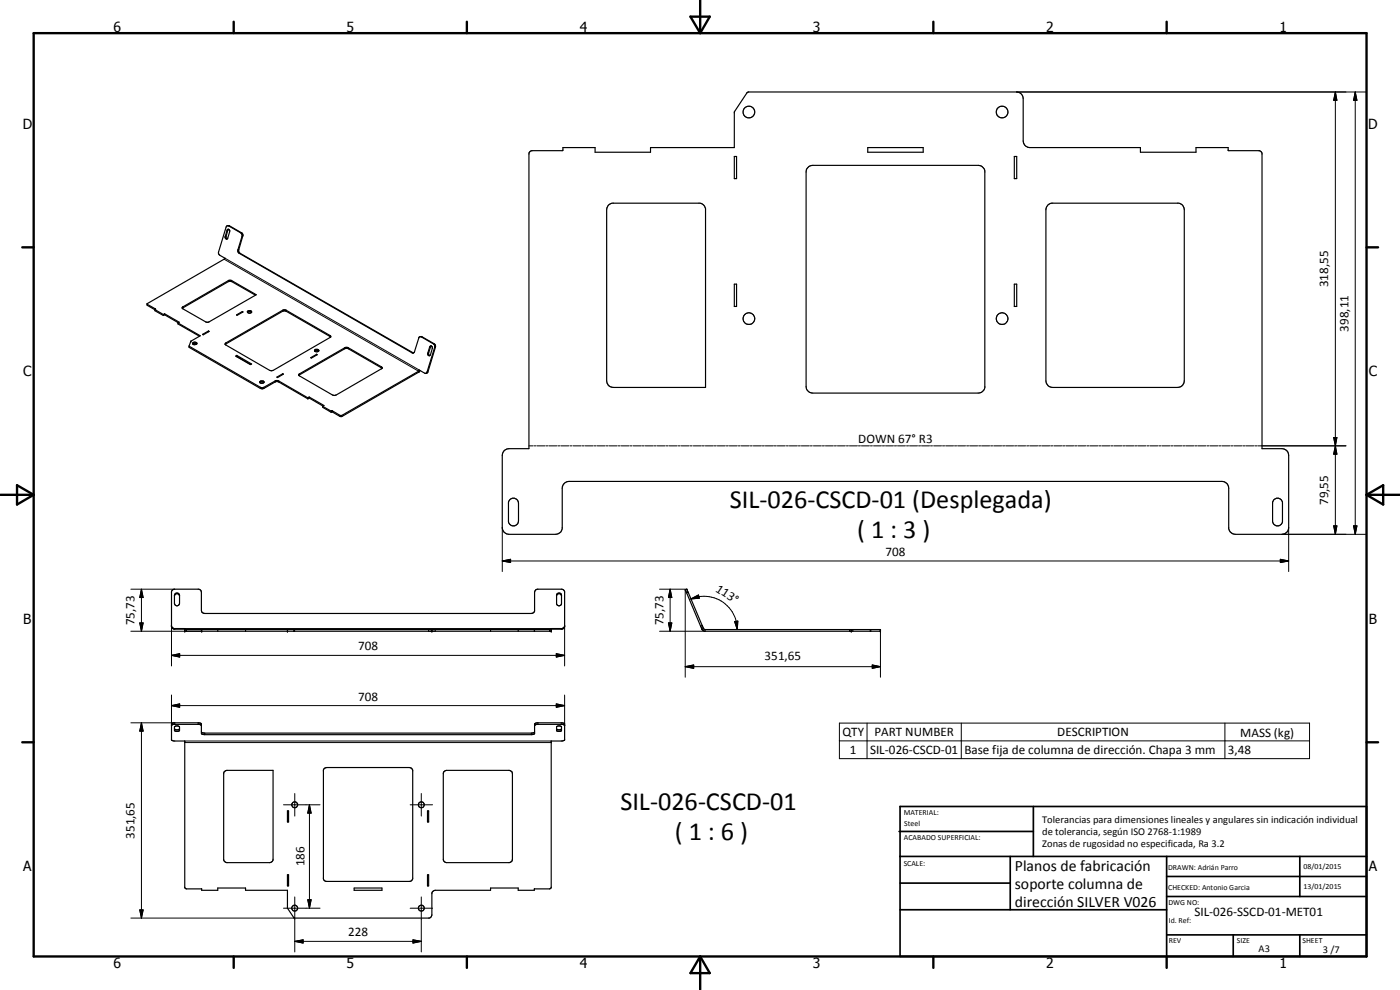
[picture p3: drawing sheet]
<svg xmlns="http://www.w3.org/2000/svg" width="420mm" height="297mm" viewBox="0 0 420 297" stroke-linecap="round" stroke-linejoin="round" font-family="sans-serif">
<g fill="none" stroke="#000" stroke-width=".35">
<path d="M159 45.6l.5-.4h9.2l.2-.2v-.7h9.7v1.4h16.6v-1.4h25.2v-10.7l3.8-5.8 .4-.2h80.5a2 2 0 0 1 2 2v13a1.97 1.97 0 0 0 2 1.7h33.2v1.4h16.6v-1.4h9.7v.8l.2 .1h9.2l.5 .4 .2 .4v88.6h6.1a2 2 0 0 1 1.9 2.1v21.6a2 2 0 0 1-1.9 2h-14.1l-.6-.1-.9-.6-.4-.9v-12.2a2 2 0 0 0-2.1-2.1h-195.9a2.09 2.09 0 0 0-2.1 2.1v12.2a2.09 2.09 0 0 1-2 1.6h-14a2.09 2.09 0 0 1-2-2l.1-22a1.98 1.98 0 0 1 1.9-1.7h6v-88.4zM220.4 46.9h.7v6.7h-.7zM242.4 50.3l.5-.4 1-.3h49.7a2.07 2.07 0 0 1 2 1.7v65a2.07 2.07 0 0 1-2 1.6h-49.7a2 2 0 0 1-2-1.9v-64.4l.1-.7zM260.4 44.3h16.7v1.4h-16.7zM304.4 46.9h.7v6.7h-.7zM68.2 69a.48 .48 0 0 1 .7-.1 .48 .48 0 0 1 0 .7l-.5 1.8a.45 .45 0 0 1-.7 .2 .45 .45 0 0 1-.1-.6zM68.3 67.7h.5l4 2.4 .1 .6-1.3 4.4 .4 .8 52.1 30M68.6 68.8l-.8 2.3 .3 .6M182.8 61.4l.9-.4h26.4l1.2 .6 .4 1v53.6h-27.6a2 2 0 0 1-2-1.9v-51.4l.1-.6zM314.6 61.4l.9-.4h38.3l1.2 .6 .4 1.3v51.4a2 2 0 0 1-2 1.9h-37.5a2 2 0 0 1-2-1.9v-51.4l.1-.6zM44.1 91.2l2.6 1.5M44.1 91.2l.2 .5 2.2 1.2"/>
<path d="M44.1 91.2l23.3-13.5 .1-.2-1.8-1.2-.1-.6 2.2-7.5 .3-.5h.3l4.1 2.4 .2 .6-1.3 4.4 .3 .8 52 30 .7-.2 1.3-4.4 .4-.3M46.5 92.9v.3l2.5 1.5M46.5 92.9l2.5 1.5M46.7 92.7v.1M46.7 92.8l-.2 .1M49 94.4v.3M49.4 94.1l-.4 .3M49.4 94.1l4.4 2.6-.4 .2M49.4 94.4l4.1 2.5M49.4 94.4l-.4 .3M49.4 94.1v.3M53.4 96.9l6.7 3.9-2.8 1.6-.5 1.5 21.5 12.4h.8l3.6-2.1h.6l9.1 5.2"/>
<path d="M53.4 96.9v.3l6.4 3.7M54.8 92.1l13.9-8h.7l7.5 4.3-14.5 8.3-.7-.1-6.8-3.9-.2-.2zM62.6 99.3v.3M71 94.5l1.7-1 .2 .1-1.7 1zM72.7 93.5v.2M74.3 93.7l-.1-.1a.68 .68 0 0 1 .7-.4 .68 .68 0 0 1 .6 .5M74.3 93.7l.6 .3 .6-.3M74.3 93.7l.4-.2 .8 .2M76.7 88.6l-7.7-4.2-14.3 8.1M220.4 85.3h.7v6.6h-.7zM304.4 85.3h.7v6.6h-.7zM56.8 103.8v.5l21.3 12.2h1.1l3.4-1.9 .7-.1 9.1 5.2"/>
<path d="M57.9 102.9a.72 .72 0 0 1 1.2 .3 .64 .64 0 0 1-.8 .3 .64 .64 0 0 1-.4-.6zM57.9 103.2l.3-.2 .8 .2M60.8 100.3l1.8-1 .2 .1-1.8 1.1zM67.6 103l17.6-10h.6l13.5 7.9-.1 .3-17.7 10.1-.6-.2-13.1-7.6zM70.7 106.8l.4-.2 4.4 2.6-.4 .2zM71.1 106.9l-.1 .1M71.1 106.9l4.2 2.4M71.1 106.6v.3M78 114.8l.6-.2 .6 .2M79.2 114.8l-.2-.5h-.7l-.4 .3 .1 .2M79.2 114.8l-.6 .2-.6-.2M83.1 113.2l1.8-1.1 .1 .2-1.7 1z"/>
<path d="M84.9 112.1v.3M92.4 119.4v.3M92.8 119.1l-.4 .3M92.8 119.1l4.4 2.6-.4 .2M92.8 119.4l4.1 2.4M92.8 119.4l-.4 .3M92.8 119.1v.3M93.2 107.3l1.8-1 .2 .1-1.7 1zM94.4 105.3l.4-.2 .8 .2M94.6 104.9l.7-.1a.37 .37 0 0 1 .4 .4 .37 .37 0 0 1-.5 .3l-.7-.1-.1-.3zM95 106.3v.2M99.2 101.1l-13.3-7.7-.7-.1-17.6 10"/>
<path d="M114.6 110.5l-10-5.9-.8-.1-14.1 8.1M114.7 110.5l-.2-.4-9.9-5.7-.8-.2-13.9 8-.2 .4M114.7 110.5l-13.8 8-.6 .2-10.6-6.1M126.1 111.2l-.3 .4-23.2 13.4h-.5l-2.4-1.4-.3 .1M126.1 101l4 2.2 .4 .6-2.3 7.8-.3 .4-2.1-1-.2 .4-23 13.2h-.5l-2.4-1.4-.3 .2M126.1 101h.5l3.7 2.2 .4 .6-2.3 7.8-.7 .5M129.1 103.9h.5l.1 .7-.5 1.8-.4 .3-.5-.6zM129.4 103.8l-.8 2.3 .3 .6M96.8 121.9v.3l2.6 1.5M96.8 121.9l2.6 1.5M99.4 123.4v.3M153 149.9a1.54 1.54 0 0 1 1.7-.3 1.54 1.54 0 0 1 .9 1.4v5.3a1.52 1.52 0 0 1-1.4 1.5 1.52 1.52 0 0 1-1.6-1.2v-5.9z"/>
<path d="M382.3 149.9a1.53 1.53 0 0 1 2.6 .8v5.9a1.51 1.51 0 0 1-1.5 1.2 1.51 1.51 0 0 1-1.5-1.2v-5.9zM52.4 178.6a.77 .77 0 0 1 .7-.7 .77 .77 0 0 1 .8 .7M52.4 178.6v2.5a.76 .76 0 0 0 .7 .7 .76 .76 0 0 0 .8-.7v-2.5M52.4 178.6a.76 .76 0 0 1 .7-.5 .76 .76 0 0 1 .7 .5M52.4 178.6v.2M53.8 178.6l.1 .2M167 178.6a.77 .77 0 0 1 .9-.5 .77 .77 0 0 1 .6 .7M167.1 178.3a.77 .77 0 0 1 .8-.4 .77 .77 0 0 1 .6 .7v2.5a.76 .76 0 0 1-.7 .7 .76 .76 0 0 1-.8-.6zM51.5 187.9l.7 .7h3.2v.8h110v-.8h3.3l.7-.7M55.4 188.9h110M55.4 188.8h-3.2l-.7-.7v-10.6l.7-.7h7.5l.4 .2 .3 .7v5.4l.3 .6 .8 .4h98l.4-.1 .5-.7v-5.6l.4-.7 .4-.2h7.5l.7 .7v10.6l-.7 .7h-3.3M60.5 188.9v.5"/>
<path d="M65.4 188.9v.5M73.7 188.9v.5M86.3 188.9v.5M129.6 188.9v.5M147.2 188.9v.5M155.5 188.9v.5M160.3 188.9v.5M211.1 188.6l-4.9-11.8-.6 .2 5.1 11.8M211.1 188.6h.1M211.1 188.6l.3 .3h52.8v.5h-52.6l-.7-.3-.2-.3M211.1 188.6l-.4 .2M255.5 188.9v.5"/>
<path d="M255.9 188.9v.5M51.5 217.6l.5-.3h7.9l.5 .4M51.6 217.1l.6-.2 8 .1 .2 .3 .1 2.8 1 .3h98l.9-.3v-2.8l.3-.3h8.5l.2 .2v4.8l-.7 .3h-3.3v44l-.5 .4h-4.5l-.1 .4h-4.8v-.7h-8.3v.7l-16.8 .1-.8 .7v6.6l-.2 .6-.5 .4h-40.6l-2-3v-5.4h-12.6v-.7h-8.3v.7h-4.9v-.4h-4.7l-.4-.4v-44h-3.2l-.7-.3zM52.4 218.1a1.07 1.07 0 0 1 1.5 0v1.1l-.6 .3-.9-.3zM52.4 218.7a1.07 1.07 0 0 0 1.5 0M60.4 219.6l.8 .4h98.5l.7-.3M167 218.1a1.08 1.08 0 0 1 1.5 0v1.1a1.04 1.04 0 0 1-1.5 0zM168.5 218.7a1.01 1.01 0 0 1-1.5 0M169.4 217.6l-.5-.3h-7.9l-.6 .4M67.3 231.5l.8-.4h13.8v26.9l-.5 .7-13.3 .1-.9-.6-.1-26.3zM97.2 230.7l.8-.4h24.9l.7 .4 .3 .4v32.6l-.4 .5-.4 .3h-25.3l-.6-.4-.1-.4v-32.6zM133.3 231.5l.7-.4h18.8l.9 .6 .1 26.1-.4 .8-.6 .2h-18.8l-.7-.4-.3-.4v-26.1z"/>
<path d="M86.3 243.3h.3v3.3h-.3zM128.3 243.3h.3v3.3h-.3zM86.3 262.5h.3v3.3h-.3zM106.3 266.4h8.3v.7h-8.3zM128.3 262.5h.3v3.3h-.3z"/>
<circle cx="224.8" cy="33.6" r="1.75"/>
<circle cx="300.8" cy="33.6" r="1.75"/>
<circle cx="224.7" cy="95.6" r="1.74"/>
<circle cx="300.7" cy="95.6" r="1.76"/>
<circle cx="88.4" cy="241.5" r=".89"/>
<circle cx="126.4" cy="241.5" r=".89"/>
<circle cx="88.4" cy="272.5" r=".88"/>
<circle cx="126.4" cy="272.5" r=".88"/>
</g>
<g fill="#000">
<circle cx="46.7" cy="92.8" r=".18"/>
<circle cx="57.3" cy="102.4" r=".18"/>
<circle cx="55.4" cy="188.9" r=".18"/>
<circle cx="55.4" cy="189.4" r=".18"/>
<circle cx="60.5" cy="188.9" r=".18"/>
<circle cx="60.5" cy="189.4" r=".18"/>
<circle cx="86.3" cy="188.9" r=".18"/>
<circle cx="86.3" cy="189.4" r=".18"/>
<circle cx="129.6" cy="188.9" r=".18"/>
<circle cx="129.6" cy="189.4" r=".18"/>
<circle cx="165.4" cy="188.9" r=".18"/>
<circle cx="165.4" cy="189.4" r=".18"/>
<circle cx="255.5" cy="189.4" r=".18"/>
<circle cx="255.5" cy="188.9" r=".18"/>
<circle cx="264.2" cy="188.9" r=".18"/>
<circle cx="264.2" cy="189.4" r=".18"/>
</g>
<g fill="none" stroke="#000" stroke-width=".3">
<path d="M305.1 27.6h104.8M400.8 27.6l.4 2.5h-.9zM400.8 27.6v132.7M406.7 27.6l.5 2.5h-1zM406.7 27.6v132.7M67.3 77.8l58.3 33.6v.3M67.5 77.5l58.3 33.5M67.8 70.9l-.2 .1M68.4 69.1h-.3M68.8 67.7l-.2 .1M71.4 74.9h.3M71.7 75.9h.3"/>
<path d="M72.3 69.9h.2M72.8 70.9h-.2M44.3 91.4v.3M46.7 92.7v.1M54.9 92.1v.3M68.5 84.2v.3M69.5 84.2v.3M84.8 93.1v.3M85.9 93.1v.3M56.8 103.9v.4M67.8 102.9v.3M78.1 116.2v.3"/>
<path d="M79.2 116.2v.3M82.6 114.3v.3M83.6 114.3v.3M89.9 112.2v.3M99 100.7v.3M103.5 104.4v.2M104.6 104.4v.2M114.5 110.1v.3M123.9 105.8l-.2 .1M126.4 101h.2M128.2 111.6h.2M128.6 105.9l-.2 .1"/>
<path d="M128.9 104.1h.3M130.3 103.2h-.2M130.5 104.2h.2M99.6 123.2v.4M99.7 123.2v.4M102.1 124.6v.4M102.6 124.6v.4M158.7 133.8h1.3M160.3 133.8h.6M161.2 133.8h2.4M163.9 133.8h.6M164.7 133.8h2.5"/>
<path d="M167.5 133.8h.6M168.3 133.8h2.5M171.1 133.8h.6M172 133.8h2.4M174.7 133.8h.6M175.6 133.8h2.4M178.3 133.8h.6M179.2 133.8h2.4M181.9 133.8h.6M182.8 133.8h2.4M185.5 133.8h.6M186.4 133.8h2.4"/>
<path d="M189.1 133.8h.6M190 133.8h2.4M192.7 133.8h.6M193.6 133.8h2.4M196.3 133.8h.6M197.2 133.8h2.4M199.9 133.8h.6M200.8 133.8h2.4M203.5 133.8h.6M204.4 133.8h2.4M207.1 133.8h.6M208.1 133.8h2.4"/>
<path d="M210.7 133.8h.7M211.7 133.8h2.4M214.3 133.8h.7M215.3 133.8h2.4M218 133.8h.6M218.9 133.8h2.4M221.6 133.8h.6M222.5 133.8h2.4M225.2 133.8h.6M226.1 133.8h2.4M228.8 133.8h.6M229.7 133.8h2.4"/>
<path d="M232.4 133.8h.6M233.3 133.8h2.4M236 133.8h.6M236.9 133.8h2.4M239.6 133.8h.6M240.5 133.8h2.4M243.2 133.8h.6M244.1 133.8h2.4M246.8 133.8h.6M247.7 133.8h2.4M250.4 133.8h.6M251.3 133.8h2.4"/>
<path d="M254 133.8h.6M254.9 133.8h2.4M257.6 133.8h.6M258.5 133.8h2.4M261.2 133.8h.6M262.2 133.8h2.3M264.8 133.8h.7M265.8 133.8h2.3M268.4 133.8h.7M269.4 133.8h2.3M272.1 133.8h.6M273 133.8h2.4"/>
<path d="M275.7 133.8h.6M276.6 133.8h2.4M279.3 133.8h.6M280.2 133.8h2.4M282.9 133.8h.6M283.8 133.8h2.4M286.5 133.8h.6M287.4 133.8h2.4M290.1 133.8h.6M291 133.8h2.4M293.7 133.8h.6M294.6 133.8h2.4"/>
<path d="M297.3 133.8h.6M298.2 133.8h2.4M300.9 133.8h.6M301.8 133.8h2.4M304.5 133.8h.6M305.4 133.8h2.4M308.1 133.8h.6M309 133.8h2.4M311.7 133.8h.6M312.6 133.8h2.4M315.3 133.8h.6M316.3 133.8h2.3"/>
<path d="M318.9 133.8h.7M319.9 133.8h2.3M322.5 133.8h.7M323.5 133.8h2.3M326.2 133.8h.6M327.1 133.8h2.4M329.8 133.8h.6M330.7 133.8h2.4M333.4 133.8h.6M334.3 133.8h2.4M337 133.8h.6M337.9 133.8h2.4"/>
<path d="M340.6 133.8h.6M341.4 133.8h2.5M344.2 133.8h.6M345.1 133.8h2.4M347.8 133.8h.6M348.7 133.8h2.4M351.4 133.8h.6M352.3 133.8h2.4M355 133.8h.6M355.9 133.8h2.4M358.6 133.8h.6M359.5 133.8h2.4"/>
<path d="M362.2 133.8h.6M363.1 133.8h2.4M365.8 133.8h.6M366.7 133.8h2.4M369.4 133.8h.6M370.3 133.8h2.4M373 133.8h.7M373.9 133.8h2.4M376.6 133.8h.7M377.5 133.8h26.4M400.3 131.3h.9l-.4 2.5zM400.8 133.8l.4 2.5h-.9z"/>
<path d="M150.7 158.3v13.2M386.7 158.3v13.2M400.3 157.8h.9l-.4 2.5zM406.2 157.8h1l-.5 2.5zM39.3 176.8h13.1M42.4 176.8l.6 2.5h-1.1zM42.4 176.8v12.6M150.7 168.3l2.5-.5v1zM150.7 168.3h236M197.9 176.8h8.2M201.1 176.8l.5 2.5h-1zM201.1 176.8v12.6"/>
<path d="M205.6 177v26.2M206.5 177.7l-.4 .2M207.3 179.7l2.3-1.2 .3 1zM207.3 179.7a10.3 10.3 0 0 1 9.8 1.1 10.1 10.1 0 0 1 3.8 5.6l.4 2.5M384.2 167.8l2.5 .5-2.5 .5zM384.8 160.3h25.1M39.3 189.4h21.2M41.9 186.9h1.1l-.6 2.5zM51.5 196.6l2.4-.5v1zM51.5 187.7v12.1M51.5 196.6h117.9M52.4 188.6v.2"/>
<path d="M55.4 188.6h110M56 188.9v.5M60.4 188.9v.5M86.3 188.9v.5M88.2 188.9v.5M88.4 188.9v.5M128.6 188.9v.5M130.6 188.9v.5M160.4 188.9v.5M164.9 188.9v.5M167 196.1l2.4 .5-2.4 .5zM168.4 188.6v.2"/>
<path d="M169.4 187.7v12.1M200.6 186.9h1l-.5 2.5zM210.7 187.7l-.4 .2M211.6 188.9v.5h-13.7M220.5 186.5l.9-.1-.1 2.5zM255 188.9v.5M255.6 188.9v.5M261.1 188.9v.5M261.4 188.9v.5M261.8 199.5l2.4 .5-2.4 .5zM264.1 188.9v.5M264.2 189.4v13.8"/>
<path d="M39.3 216.9h13.1v.4M42.4 216.9l.6 2.5h-1.1zM42.4 216.9v58.6M51.5 211.7l2.4-.5v1zM51.5 211.7h117.9M51.5 208.5v9.2M59.5 216.9v.4M61.5 220v.4M159.5 220v.4M161.4 216.9v.4M167 211.2l2.4 .5-2.4 .5zM168.4 216.9v.4"/>
<path d="M169.4 208.5v9.2M205.6 200l2.6-.5v1zM205.6 200h58.6M251.9 217h141.1v10.6h-141.1zM260.2 217v10.6M288.5 217v10.6M367.6 217v10.6M55.4 222.8h110M55.4 222.3h110M88.5 238.1v6.8M126.4 238.1v6.8M251.9 222.3h141.1"/>
<path d="M85.1 241.5h10.9M92.9 241.5l.5 2.5h-1zM92.9 241.5v31M123.1 241.5h6.7M39.3 275.5h49M41.9 273h1.1l-.6 2.5zM85.1 272.5h10.9M88.5 269.1v16.5M92.4 270h1l-.5 2.5zM123.1 272.5h6.7M126.4 269.1v16.5M88.5 282.4l2.5-.4v1z"/>
<path d="M88.5 282.4h37.9M123.9 282l2.5 .4-2.5 .6z"/>
</g>
<g fill="none" stroke="#000" stroke-width=".71">
<path d="M10.1 9.9h400v277.1h-400zM70.1 6.5v3.4M140.1 6.5v3.4M207.2 5h5.8l-2.9 4.9zM210.1 0v9.9M280.1 6.5v3.4M350.1 6.5v3.4M6.7 74.2h3.4M410.1 74.2h3.5M.1 148.5h10M5.1 145.6l5 2.9-5 2.9zM410.1 148.5h10"/>
<path d="M410.1 148.5l5-2.9v5.8zM6.7 222.7h3.4M410.1 222.7h3.5M70.1 287v3.4M140.1 287v3.4M210.1 287v10M210.1 287l2.9 5h-5.8zM280.1 287v3.4M350.1 287v3.4"/>
</g>
<g fill="none" stroke="#000" stroke-width=".51">
<path d="M269.8 249.5h40.3M270.1 242h140v45h-140zM270.1 257h140M303.2 257v16M310.1 242v15M350.1 257v30M390.1 257v12M270.1 265h33.1M270.1 273h80M350.1 269h60M350.1 263h60M350.1 280.5h60"/>
<path d="M370.1 280.5v6.5M390.1 280.5v6.5"/>
</g>
<g fill="#000">
<path d="M400.8 27.6l.4 2.5h-.9zM406.7 27.6l.5 2.5h-1zM400.3 131.3h.9l-.4 2.5zM400.8 133.8l.4 2.5h-.9zM400.3 157.8h.9l-.4 2.5zM406.2 157.8h1l-.5 2.5zM42.4 176.8l.6 2.5h-1.1zM150.7 168.3l2.5-.5v1zM201.1 176.8l.5 2.5h-1zM207.3 179.7l2.3-1.2 .3 1zM384.2 167.8l2.5 .5-2.5 .5zM41.9 186.9h1.1l-.6 2.5z"/>
<path d="M51.5 196.6l2.4-.5v1zM167 196.1l2.4 .5-2.4 .5zM200.6 186.9h1l-.5 2.5zM205.6 200l2.6-.5v1zM220.5 186.5l.9-.1-.1 2.5zM42.4 216.9l.6 2.5h-1.1zM51.5 211.7l2.4-.5v1zM167 211.2l2.4 .5-2.4 .5zM261.8 199.5l2.4 .5-2.4 .5zM92.9 241.5l.5 2.5h-1zM41.9 273h1.1l-.6 2.5zM92.4 270h1l-.5 2.5z"/>
<path d="M88.5 282.4l2.5-.4v1zM123.9 282l2.5 .4-2.5 .6z"/>
</g>
<g font-size="7.9">
<text x="219" y="152.4">SIL-026-CSCD-01 (Desplegada)</text>
<text x="257.2" y="161.4">( 1 : 3 )</text>
<text x="186.2" y="243">SIL-026-CSCD-01</text>
<text x="202.6" y="252">( 1 : 6 )</text>
</g>
<g font-size="4.7">
<text x="304.6" y="261.2">Planos de fabricación</text>
<text x="304.6" y="266.6">soporte columna de</text>
<text x="304.6" y="272">dirección SILVER V026</text>
</g>
<g font-size="4.2">
<text x="34" y="9.6">6</text>
<text x="104" y="9.6">5</text>
<text x="174" y="9.6">4</text>
<text x="244" y="9.6">3</text>
<text x="314" y="9.6">2</text>
<text x="384" y="9.6">1</text>
<text x="6.8" y="38.7">D</text>
<text x="410.6" y="38.7">D</text>
<text x="7" y="112.9">C</text>
<text x="410.8" y="112.9">C</text>
<text x="7" y="187.1">B</text>
<text x="410.8" y="187.1">B</text>
<text x="7" y="261.4">A</text>
<text x="410.8" y="261.4">A</text>
<text x="34" y="290.4">6</text>
<text x="104" y="290.4">5</text>
<text x="174" y="290.4">4</text>
<text x="244" y="290.4">3</text>
<text x="314" y="290.4">2</text>
<text x="384" y="290.4">1</text>
</g>
<g font-size="3.9">
<text x="398.6" y="86.2" transform="rotate(-90 398.6 86.2)">318,55</text>
<text x="404.7" y="99.5" transform="rotate(-90 404.7 99.5)">398,11</text>
<text x="257.6" y="133">DOWN 67° R3</text>
<text x="398.6" y="151.6" transform="rotate(-90 398.6 151.6)">79,55</text>
<text x="265.8" y="166.8">708</text>
<text x="214.6" y="177.2" transform="rotate(34 214.6 177.2)">113°</text>
<text x="40.4" y="187.6" transform="rotate(-90 40.4 187.6)">75,73</text>
<text x="199.1" y="187.6" transform="rotate(-90 199.1 187.6)">75,73</text>
<text x="107.5" y="195.1">708</text>
<text x="229.5" y="198">351,65</text>
<text x="107.5" y="210.2">708</text>
<text x="252.8" y="220.9">QTY</text>
<text x="262.4" y="220.9">PART NUMBER</text>
<text x="317.3" y="220.9">DESCRIPTION</text>
<text x="372.2" y="221">MASS (kg)</text>
<text x="255.1" y="226.2">1</text>
<text x="261.1" y="226.2">SIL-026-CSCD-01</text>
<text x="289.4" y="226.3">Base fija de columna de dirección. Chapa 3 mm</text>
<text x="368.5" y="226.2">3,48</text>
<text x="40.4" y="251.7" transform="rotate(-90 40.4 251.7)">351,65</text>
<text x="91.3" y="260" transform="rotate(-90 91.3 260)">186</text>
<text x="358.5" y="275">SIL-026-SSCD-01-MET01</text>
<text x="104.5" y="280.9">228</text>
</g>
<g font-size="3.1">
<text x="312.7" y="246.8">Tolerancias para dimensiones lineales y angulares sin indicación individual</text>
<text x="312.7" y="250.4">de tolerancia, según ISO 2768-1:1989</text>
<text x="312.7" y="254">Zonas de rugosidad no especificada, Ra 3.2</text>
<text x="377.7" y="285.6">A3</text>
<text x="397" y="285.9">3 /7</text>
</g>
<g font-size="2.4">
<text x="271.2" y="244.4">MATERIAL:</text>
<text x="271.3" y="252">ACABADO SUPERFICIAL:</text>
<text x="271.4" y="247.9">Steel</text>
<text x="271.2" y="259.7">SCALE:</text>
<text x="350.6" y="261">DRAWN: Adrián Parro</text>
<text x="391.2" y="260.6">08/01/2015</text>
<text x="350.6" y="267">CHECKED: Antonio Garcia</text>
<text x="391.2" y="266.7">13/01/2015</text>
<text x="350.6" y="271.4">DWG NO:</text>
<text x="350.8" y="276.9">Id. Ref:</text>
<text x="350.8" y="282.8">REV</text>
<text x="371.2" y="282.9">SIZE</text>
<text x="390.9" y="282.9">SHEET</text>
</g>
</svg>
